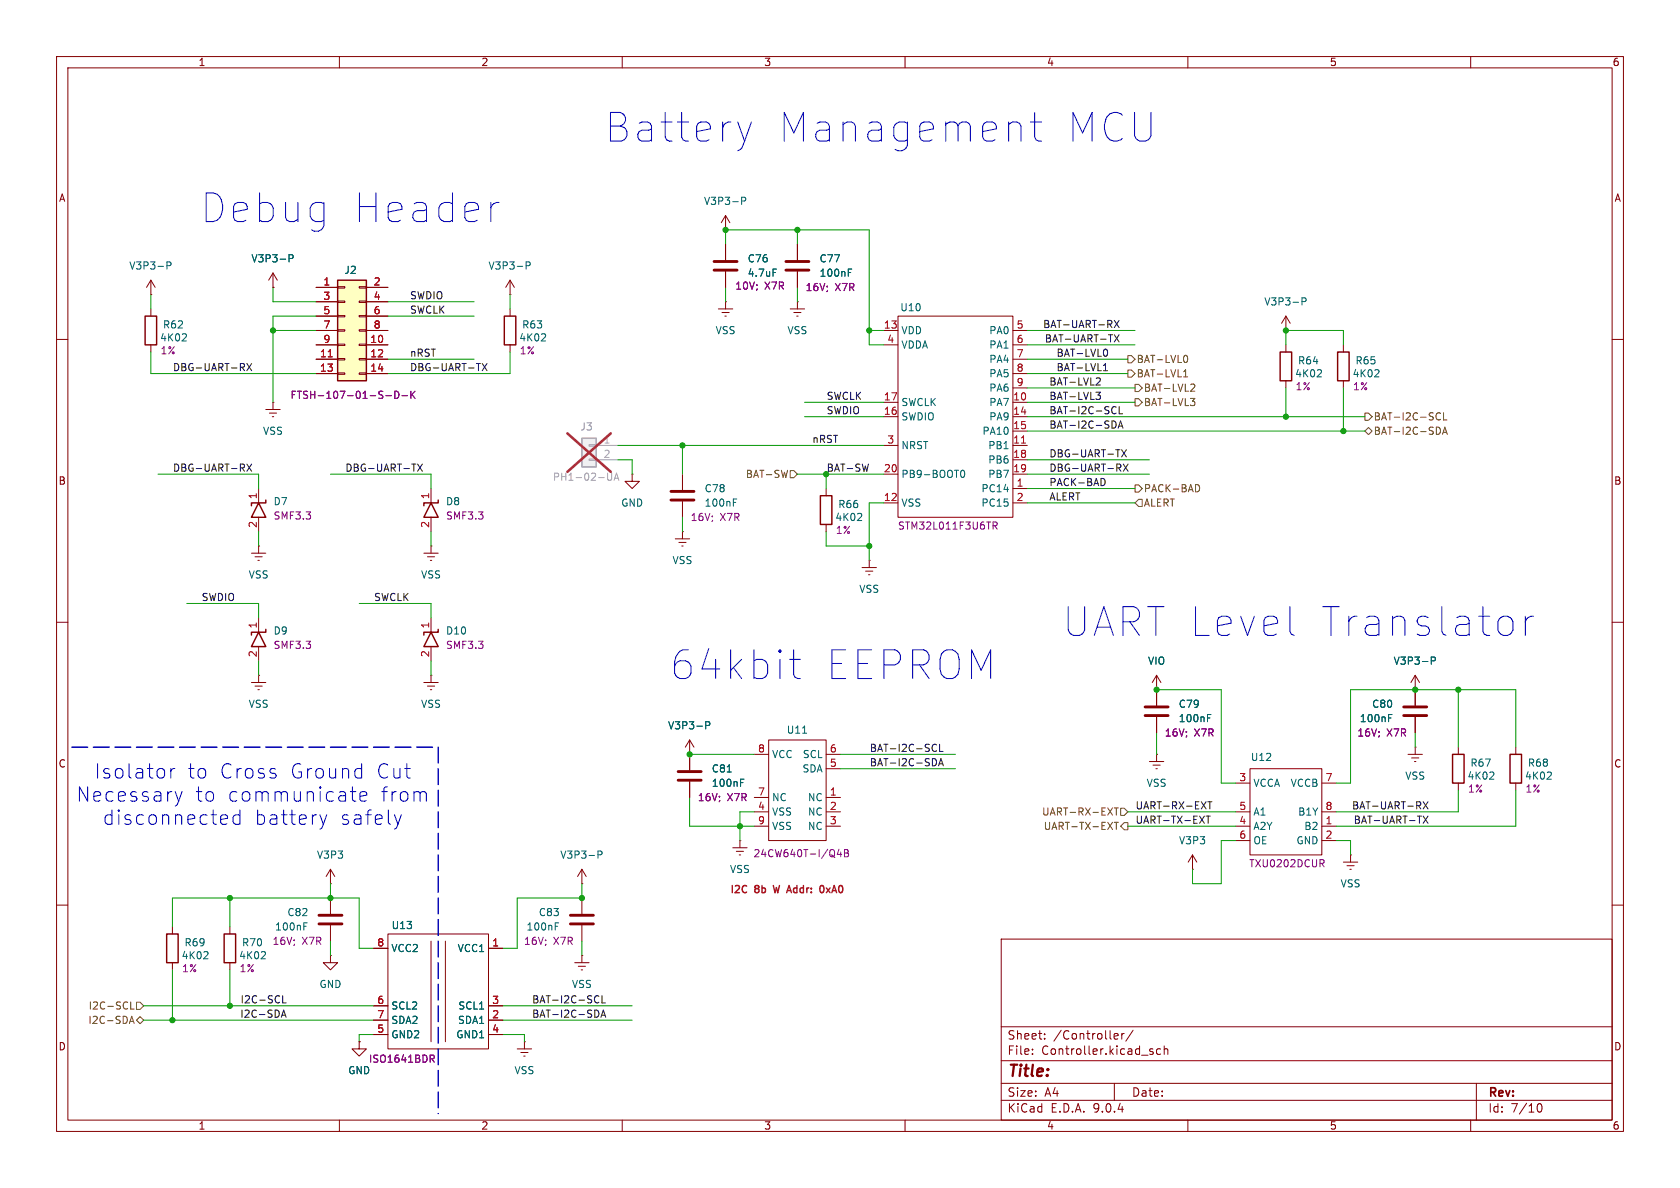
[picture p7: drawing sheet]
<svg xmlns="http://www.w3.org/2000/svg" width="297mm" height="210mm" viewBox="0 0 297 210" stroke-linecap="round" stroke-linejoin="round" font-family="sans-serif">
<g fill="none" stroke="#840000" stroke-width=".18">
<path d="M10 10h277v190h-277zM12 12h273v186h-273zM60 10v2M110 10v2M160 10v2M210 10v2M260 10v2M48.3 50.8h.1M48.3 48.3l-.8 1.2M48.3 48.3l.7 1.2M48.3 48.3v2.5M141 43.2v2.8"/>
<path d="M141 48v2.8M156.2 58.4h2.5M158.7 55.9h20.4v35.5h-20.4zM179.1 58.4h2.5M10 60h2M156.2 61h2.5M156.2 71.1h2.5M156.2 73.7h2.5M156.2 78.7h2.5M179.1 61h2.5M179.1 71.1h2.5M179.1 73.7h2.5"/>
<path d="M179.1 78.7h2.5M179.1 63.5h2.5M179.1 66h2.5M179.1 68.6h2.5M179.1 76.2h2.5M285 60h2M74.9 97.8h2.6M75.6 98.4h1.2M76.1 99.1h.2M76.2 96.5h.1M76.2 86.4v2.5M76.2 91.4v2.6"/>
<path d="M76.2 96.5v1.3M119.4 95.3h2.5M120 95.9h1.3M120.5 96.5h.3M120.6 94h.1M120.6 94v1.3M156.2 83.8h2.5M156.2 88.9h2.5M179.1 83.8h2.5M179.1 88.9h2.5M179.1 81.3h2.5M179.1 86.4h2.5"/>
<path d="M10 110h2M285 110h2M133.3 133.4h2.6M135.9 130.8h10.1v17.8h-10.1zM146 133.4h2.6M146 135.9h2.6M133.3 141h2.6M133.3 143.5h2.6M133.3 146.1h2.6M146 141h2.6M146 143.5h2.6M146 146.1h2.6"/>
<path d="M10 160h2M177 166h108v32h-108zM285 160h2M60 198v2M110 198v2M160 198v2M177 194.5h108M177 191.5h108M177 187.5h108M177 181.5h108M182.5 186.3v.1M182.5 185.5v.1"/>
<path d="M184.7 183.6v.1M184.7 182.8v.1M197 191.5v3M197.2 182.7l.4 .1 .1 .3-.7 .1M197.6 183.6l-.4 .1M198.3 182.7v1M198.7 182.7l-.2 .1-.2 .2M200.3 182.1l-1.3 2M203.5 185.9l.3 .1 .1 .2-.2 .2h-.3M203.5 185.4l.3 .1M205.2 185.5l-.5-.1-.2 .3v.4l.1 .2h.6M205.8 185.5l.2-.1 .4 .1 .1 .9"/>
<path d="M205.8 184.9v1.5M210 198v2M260 198v2M261 191.5v6.5M271.7 195.7l.2-.5 .2-.1a.81 .81 0 0 1 .6 .6 .81 .81 0 0 1-.3 .8h-.4l-.3-.5"/>
</g>
<path d="M51.1 45.7l.6-.1 .1-.1v-.3l-.7-.2v1.3M150 48.2h.4M150 47.6h.6M169.9 83.3l.2-.2a.68 .68 0 0 1 .5 .7 .68 .68 0 0 1-.5 .6l-.2-.1-.1-.4zM141.9 129.6h.7" fill="none" stroke="#006464" stroke-width=".18"/>
<path d="M175.6 92.9h.6l.1-.2-.1-.3-.6-.1v1.2M175.9 92.9l.4 .6M148.3 150.1l-.3 .9h.8M148.6 150.6v.9M149.3 150.2h.4l.3 .2-.3 .4 .3 .1v.3l-.2 .3h-.5zM149.3 150.8h.4" fill="none" stroke="#840084" stroke-width=".18"/>
<path d="M76.2 88.9l1.3 2.5h-2.6zM77.5 88.4v.5h-2.6v.5" fill="none" stroke="#840000" stroke-width=".25"/>
<path d="M138.9 46.2h4.1M138.9 47.8h4.1" fill="none" stroke="#840000" stroke-width=".51"/>
<path d="M180.6 78.3h.7" fill="none" stroke="#a90000" stroke-width=".18"/>
<path d="M59.7 49.5h5.1v17.8h-5.1z" fill="#ffffc2"/>
<path d="M25.7 55.9h2v5.1h-2zM59.7 49.5h5.1v17.8h-5.1zM89.2 55.9h2v5.1h-2zM256.8 133.4h2v5h-2zM267 133.4h2v5h-2z" fill="none" stroke="#840000" stroke-width=".25"/>
<g fill="none" stroke="#840000" stroke-width=".18">
<path d="M128.3 38.1v2.5M128.3 38.1l-.8 1.3M128.3 38.1l.7 1.3M26.7 52.1h.1M26.7 49.5v2.6M26.7 54.6v1.3M26.7 49.5l-.8 1.3M26.7 49.5l.7 1.3M55.9 50.8h3.8M55.9 53.3h3.8M55.9 55.9h3.8M55.9 58.4h3.8"/>
<path d="M59.7 50.7h1.3v.2h-1.3zM59.7 53.2h1.3v.3h-1.3zM59.7 55.8h1.3v.2h-1.3zM59.7 58.3h1.3v.2h-1.3zM63.5 50.7h1.3v.2h-1.3zM63.5 53.2h1.3v.3h-1.3zM63.5 55.8h1.3v.2h-1.3zM63.5 58.3h1.3v.2h-1.3zM64.8 50.8h3.8M64.8 53.3h3.8M64.8 55.9h3.8M64.8 58.4h3.8"/>
<path d="M90.2 54.6v1.3M127 54.6h2.5M127.6 55.2h1.3M128.1 55.9h.3M128.3 53.3h.1M128.3 40.6h.1M128.3 43.2v2.8M128.3 48v2.8M128.3 53.3v1.3M139.7 54.6h2.5M140.3 55.2h1.3M140.8 55.9h.3"/>
<path d="M141 53.3h.1M141 53.3v1.3M227.3 58.4h.1M227.3 55.9l-.7 1.3M227.3 55.9l.8 1.3M227.3 55.9v2.5M26.7 61v1.2M47 72.4h2.5M47.6 73h1.3M48.1 73.7h.3M48.3 71.1h.1M48.3 71.1v1.3"/>
<path d="M55.9 61h3.8M55.9 63.5h3.8M55.9 66h3.8M59.7 60.8h1.3v.3h-1.3zM59.7 63.4h1.3v.2h-1.3zM59.7 65.9h1.3v.3h-1.3zM63.5 60.8h1.3v.3h-1.3zM63.5 63.4h1.3v.2h-1.3zM63.5 65.9h1.3v.3h-1.3zM64.8 61h3.8M64.8 63.5h3.8M64.8 66h3.8"/>
<path d="M90.2 61v1.2M44.4 97.8h2.6M45.1 98.4h1.3M45.6 99.1h.2M45.7 96.5h.1M45.7 96.5v1.3M120.6 83.8v2.8M120.6 88.6v2.8M204.5 119.4v5.3M204.5 119.4l-.8 1.3M204.5 119.4l.7 1.3M250.2 119.4v5.3"/>
<path d="M250.2 119.4l-.8 1.3M250.2 119.4l.8 1.3M121.9 133.4v2.7M121.9 138.2v2.8M204.5 121.9h.1M204.5 126.7v2.8M218.4 138.4h2.6M221 135.9h12.7v15.2h-12.7zM233.7 138.4h2.5M248.9 133.4h2.6M249.6 134h1.2M250.1 134.6h.2"/>
<path d="M250.2 132.1h.1M250.2 121.9h.1M250.2 126.7v2.8M250.2 132.1v1.3M257.8 132.1v1.3M257.8 138.4v1.3M268 132.1v1.3M268 138.4v1.3M102.9 158.8v2.7M218.4 143.5h2.6M218.4 146.1h2.6M218.4 148.6h2.6"/>
<path d="M233.7 143.5h2.5M233.7 146.1h2.5M233.7 148.6h2.5M237.5 152.4h2.5M238.1 153h1.3M238.6 153.7h.3M238.8 151.1h.1M238.8 151.1v1.3M66 167.6h2.6M66 177.8h2.6M68.6 165.1h17.8v20.3h-17.8zM76.2 166.4v17.8"/>
<path d="M78.7 166.4v17.8M86.4 167.6h2.5M86.4 177.8h2.5M101.6 170.2h2.5M102.2 170.8h1.3M102.7 171.5h.3M102.9 168.9h.1M102.9 163.6v2.8M102.9 168.9v1.3M66 180.3h2.6M66 182.9h2.6M86.4 180.3h2.5"/>
<path d="M86.4 182.9h2.5M91.4 185.4h2.6M92.1 186.1h1.2M92.6 186.7h.2M92.7 184.2h.1M92.7 184.2v1.2"/>
</g>
<path d="M58 63.1h.8" fill="none" stroke="#a90000" stroke-width=".18"/>
<path d="M68.2 69.9h1M69.8 69.2a.64 .64 0 0 1 .7 .6 .64 .64 0 0 1-.7 .6zM71.1 69.9h.9M72.6 69.2v1.2M72.8 69.7l.6 .7M73.4 69.2l-.8 .7M233.7 152.6l.4 .6M233.8 152l.3 .2-.1 .3-.2 .1M76 186.5h.5l.3 .2-.1 .4-.7 .1M76.4 187.2l.4 .6" fill="none" stroke="#840084" stroke-width=".18"/>
<g fill="none" stroke="#006464" stroke-width=".18">
<path d="M131.1 35.5h.6l.1-.2v-.3l-.7-.1v1.2M29.5 47l.6-.1 .1-.2v-.3l-.7-.1v1.3M32.8 59.1l.2 .1-.1 .3-.7 .8h.8M96.3 59.1l.2 .1-.1 .3-.7 .8h.8M136.7 47.6h.6M230.2 53.3h.6l.1-.2-.1-.3-.6-.2v1.3M129.7 88.8h.4M129.7 88.2h.6M253 116.8h.6l.2-.2-.1-.3-.7-.2v1.3M128.6 136.5h.7M130.9 138.3h.4M130.9 137.7h.6"/>
<path d="M213.5 126.9h.4M213.5 126.3h.6M245.5 126.9h.4M245.5 126.3h.6M264 136.5l.1 .2-.1 .3-.7 .7h.8M274.1 136.5l.2 .2-.1 .3-.7 .7h.8M98.2 163.7h.4M98.2 163.1h.6"/>
</g>
<path d="M126.2 46.2h4.1M126.2 47.8h4.1M118.6 86.9h4.1M118.6 88.4h4.1M119.9 136.4h4.1M119.9 137.9h4.1M202.4 125h4.1M202.4 126.5h4.1M248.2 125h4M248.2 126.5h4M100.8 161.8h4.1M100.8 163.3h4.1" fill="none" stroke="#840000" stroke-width=".51"/>
<path d="M102.9 77.5h2.5v5.1h-2.5z" fill="#f0f0f0"/>
<path d="M102.9 77.5h2.5v5.1h-2.5z" fill="none" stroke="#a1a1a1" stroke-width=".25"/>
<path d="M104.1 78.6h1.3v.3h-1.3zM105.4 78.7h3.8M104.1 81.2h1.3v.2h-1.3zM105.4 81.3h3.8M107.4 83.6v1.1l.3 .2 .3-.1 .1-.1v-1.1M108.6 84.9l.4-1.3 .4 1.3M108.7 84.5h.6" fill="none" stroke="#a1a1a1" stroke-width=".18"/>
<path d="M100.3 76.6l7.7 6.8M108 76.6l-7.7 6.8" fill="none" stroke="#e12e31" stroke-width=".46"/>
<g fill="none" stroke="#840000" stroke-width=".18">
<path d="M48.3 50.8h.1M55.9 50.8h3.8M55.9 53.3h3.8M55.9 55.9h3.8M55.9 58.4h3.8M64.8 50.8h3.8M64.8 53.3h3.8M64.8 55.9h3.8M64.8 58.4h3.8M90.2 52.1h.1M90.2 49.5l-.8 1.3M90.2 49.5l.7 1.3"/>
<path d="M90.2 49.5v2.6M128.3 43.2v2.8M128.3 48v2.8M141 43.2v2.8M141 48v2.8M55.9 61h3.8M55.9 63.5h3.8M55.9 66h3.8M64.8 61h3.8M64.8 63.5h3.8M64.8 66h3.8M227.3 61v1.2"/>
<path d="M227.3 67.3v1.3M237.5 61v1.2M237.5 67.3v1.3M45.7 86.4v2.5M45.7 91.4v2.6M111.8 83.8v1.3h1.2l-1.2 1.3-1.3-1.3h1.3M111.8 83.8h.1M146 86.4v1.2M146 92.7v1.3M153.7 99.1h.1M153.7 99.1v1.2M45.7 119.4h.1"/>
<path d="M45.7 109.2v2.6M45.7 114.3v2.5M45.7 119.4v1.3M76.2 119.4h.1M76.2 109.2v2.6M76.2 114.3v2.5M76.2 119.4v1.3M152.4 100.3h2.5M153 101h1.3M153.5 101.6h.3M44.4 120.7h2.6M45.1 121.3h1.3"/>
<path d="M45.6 121.9h.2M74.9 120.7h2.6M75.6 121.3h1.2M76.1 121.9h.2M121.9 133.4h.1M121.9 130.8l-.7 1.3M121.9 130.8l.8 1.3M121.9 130.8v5.3M121.9 138.2v2.8M203.2 134.6h2.5M203.8 135.3h1.3M204.3 135.9h.3"/>
<path d="M204.5 133.4h.1M204.5 121.9h.1M204.5 121.9v2.8M204.5 126.7v2.8M204.5 133.4v1.2M250.2 121.9h.1M250.2 121.9v2.8M250.2 126.7v2.8M58.4 156.2h.1M58.4 153.7v2.5M58.4 158.8v2.7M58.4 153.7l.8 1.2"/>
<path d="M58.4 153.7l-.7 1.2M102.9 156.2h.1M102.9 153.7l-.8 1.2M102.9 153.7l.7 1.2M102.9 153.7v2.5M129.5 149.9h2.6M130.2 150.5h1.2M130.7 151.1h.2M130.8 148.6h.1M130.8 148.6v1.3M210.8 153.7h.1M210.8 151.1l-.7 1.3"/>
<path d="M210.8 151.1l.8 1.3M210.8 151.1v2.6M30.5 163.8v1.3M30.5 170.2v1.3M40.6 163.8v1.3M40.6 170.2v1.3M58.4 168.9v1.3h-1.3l1.3 1.3 1.3-1.3h-1.3M58.4 168.9h.1M58.4 163.6v2.8M66 167.6h2.6M66 177.8h2.6M86.4 167.6h2.5"/>
<path d="M86.4 177.8h2.5M63.5 184.2v1.2h-1.3l1.3 1.3 1.3-1.3h-1.3M63.5 184.2h.1M66 180.3h2.6M66 182.9h2.6M86.4 180.3h2.5M86.4 182.9h2.5"/>
</g>
<path d="M56.4 161.8h4.1M56.4 163.3h4.1" fill="none" stroke="#840000" stroke-width=".51"/>
<g fill="none" stroke="#006464" stroke-width=".18">
<path d="M51.1 45.7l.6-.1 .1-.1v-.3l-.7-.2v1.3M93 47l.6-.1 .1-.2v-.3l-.7-.1v1.3M136.7 47.6h.6M150 47.6h.6M150 48.2h.4M233.5 65.4l.1 .2v.3l-.8 .7h.8M243.7 65.4l.1 .2-.1 .3-.7 .7h.8M152.2 90.8l.1 .2v.3l-.7 .7h.7M253 116.8h.6l.2-.2-.1-.3-.7-.2v1.3M124.8 128.2h.6l.1-.2-.1-.3-.6-.1v1.2M128.6 136.5h.7M130.9 138.3h.4"/>
<path d="M130.9 137.7h.6M213.5 126.9h.4M213.5 126.3h.6M245.5 126.9h.4M245.5 126.3h.6M105.7 151.1l.6-.1 .1-.1v-.3l-.7-.2v1.3M36.7 168.3l.1 .2-.1 .3-.7 .7h.8M46.8 168.3l.1 .2v.3l-.8 .7h.8M53.7 163.7h.4M53.7 163.1h.6"/>
</g>
<path d="M226.3 62.2h2v5.1h-2zM236.5 62.2h2v5.1h-2zM45.7 88.9l1.3 2.5h-2.6zM47 88.4v.5h-2.6v.5M145 87.6h2.1v5.1h-2.1zM45.7 111.8l1.3 2.5h-2.6zM47 111.3v.5h-2.6v.5M76.2 111.8l1.3 2.5h-2.6zM77.5 111.3v.5h-2.6v.5M29.5 165.1h2v5.1h-2zM39.6 165.1h2.1v5.1h-2.1z" fill="none" stroke="#840000" stroke-width=".25"/>
<g fill="none" stroke="#725600" stroke-width=".18">
<path d="M199.4 62.9h.6l.7 .6-.7 .6h-.6zM199.4 65.4h.6l.7 .6-.7 .7h-.6zM200.7 67.9h.6l.6 .7-.6 .6h-.6zM200.7 70.5h.6l.6 .6-.6 .7h-.6zM209.2 66.6h.8M209.2 65.7l.4-.4v1.3M209.5 62.8a.68 .68 0 0 1 .5 .6 .68 .68 0 0 1-.5 .7M210.4 70.4h.8l-.4 .5 .4 .1v.5l-.2 .2h-.4M210.7 67.9l.4 .1 .1 .3-.8 .9h.8M241.3 76.2l.6-.6 .7 .6-.7 .6zM241.3 73h.6l.7 .7-.7 .6h-.6zM254.1 73h.3l.3 .1"/>
<path d="M254.2 75.5a.68 .68 0 0 1 .5 .6 .68 .68 0 0 1-.5 .7M254.7 74.1l-.3 .1h-.3M255 76.8l.4-1.3 .5 1.3M255.1 76.4h.6M255.2 73v1.2h.6M139.2 83.1l-.3 1.3M139.7 83.2h.6l.7 .6-.7 .7h-.6zM200.7 85.7h.6l.6 .7-.6 .6h-.6zM201.3 88.3h.6v1.2h-.6l-.6-.6zM211.7 85.7a.68 .68 0 0 1 .4 .6 .68 .68 0 0 1-.4 .6M195.8 142.8l.9 1.3M196.7 142.8l-.9 1.3"/>
<path d="M197 142.8h.7M197 145.4h.7M197.3 142.8v1.3M197.3 145.4v1.2M198.1 142.9h.7l.6 .6-.6 .6h-.7zM198.8 145.4h.6v1.3h-.6l-.7-.6zM23.1 177.1v1.3h.6M24.1 177.2h.7l.6 .6-.6 .6h-.7zM22.9 180.9l.4-1.3 .4 1.3M23 180.6h.6M24.1 180.3l.7-.6 .6 .6-.6 .7z"/>
</g>
<g fill="none" stroke="#0f0f0f" stroke-width=".18">
<path d="M197 59.2l.8 1.2M197 56.6l.8 1.3M197.8 59.2l-.8 1.2M197.8 56.6l-.8 1.3M43.6 64.3l.9 1.2M44.5 64.3l-.9 1.2M85.3 64.3l.8 1.2M86.1 64.3l-.8 1.2M193.7 69.3h.8l-.4 .5 .4 .1v.5l-.2 .2h-.4M194 66.8l.4 .1 .1 .3-.8 .9h.8M195.1 65.5h.7M195.1 64.6l.3-.3v1.2"/>
<path d="M195.4 61.7a.68 .68 0 0 1 .4 .7 .68 .68 0 0 1-.4 .6M196.8 71.9h.3l.2 .1M196.9 74.4a.68 .68 0 0 1 .4 .7 .68 .68 0 0 1-.4 .6M197.3 73l-.2 .1h-.3M197.7 75.7l.4-1.3 .4 1.3M197.8 75.3h.6M197.9 71.9v1.2h.6M198.3 79.5l.8 1.3M199.1 79.5l-.8 1.3M43.6 82l.9 1.3M44.5 82l-.9 1.3M73.8 82l.9 1.3"/>
<path d="M74.7 82l-.9 1.3M153.5 82l-.3 1.3M195 84.6a.68 .68 0 0 1 .4 .6 .68 .68 0 0 1-.4 .6M198.6 82l.8 1.3M199.4 82l-.8 1.3M165 131.6h.3l.3 .1M165.1 134.1a.68 .68 0 0 1 .5 .6 .68 .68 0 0 1-.5 .7M165.6 132.7l-.3 .1h-.3M165.9 135.4l.4-1.3 .5 1.3M166 135h.7M166.1 131.6v1.2h.6M212.4 141.7l.8 1.3"/>
<path d="M213.2 144.3h.7M213.2 141.7l-.8 1.3M213.5 141.7h.7M213.6 144.3v1.2M213.9 141.7v1.3M251.6 144.3l.8 1.2M251.6 141.7l.8 1.3M252.4 144.3l-.8 1.2M252.4 141.7l-.8 1.3M49.7 179.8l.5-1.2 .4 1.2M49.9 179.5h.6M50 176v1.3h.6"/>
<path d="M105.3 176.1l.3-.1 .3 .1M105.4 178.6a.68 .68 0 0 1 .5 .6 .68 .68 0 0 1-.5 .6M105.9 177.2l-.3 .1-.3-.1M106.2 179.8l.5-1.2 .4 1.2M106.4 179.5h.6M106.4 176v1.3h.6"/>
</g>
<path d="M12.7 132.1h64.8M77.5 132.1v64.8" fill="none" stroke="#0000c2" stroke-width=".25" stroke-dasharray="2.8 1"/>
<g fill="none" stroke="#009600" stroke-width=".18">
<path d="M26.7 52.1v2.5M48.3 58.4h7.6M48.3 50.8v2.5h7.6M55.9 55.9h-7.6v15.2M68.6 53.3h15.2M68.6 55.9h15.2M90.2 52.1v2.5M128.3 43.2v-2.6h25.4v20.4h2.5M128.3 50.8v2.5M141 40.6v2.6M141 50.8v2.5M153.7 58.4h2.5"/>
<path d="M181.6 58.4h19.1M26.7 62.2v3.8h29.2M68.6 63.5h15.2M90.2 62.2v3.8h-21.6M109.2 78.7h47M120.6 78.7v5.1M142.2 71.1h14M142.2 73.7h14M181.6 61h19.1M181.6 71.1h19.1M181.6 73.7h59.7M181.6 66h17.8"/>
<path d="M181.6 63.5h17.8M181.6 68.6h19.1M181.6 76.2h59.7M227.3 61v-2.6h10.2v2.6M227.3 68.6v5.1M237.5 68.6v7.6M27.9 83.8h17.8v2.6M45.7 94v2.5M58.4 83.8h17.8v2.6M76.2 94v2.5M109.2 81.3h2.6v2.5M120.6 91.4v2.6"/>
<path d="M141 83.8h15.2M146 83.8v2.6M146 94v2.5h7.7M156.2 88.9h-2.5v10.2M181.6 83.8h21.6M181.6 88.9h19.1M181.6 81.3h21.6M181.6 86.4h19.1M33 106.7h12.7v2.5M45.7 116.8v2.6M63.5 106.7h12.7v2.5M76.2 116.8v2.6"/>
<path d="M121.9 133.4h11.4M148.6 135.9h20.3M148.6 133.4h20.3M204.5 129.5v3.9M204.5 121.9h11.4v16.5h2.5M250.2 129.5v2.6M257.8 121.9v10.2M257.8 139.7v3.8h-21.6M268 139.7v6.4h-31.8M268 132.1v-10.2h-29.2v16.5h-2.6M40.6 158.8v5M58.4 156.2v2.6"/>
<path d="M102.9 156.2v2.6h-11.5v8.8h-2.5M121.9 141v5.1h11.4M133.3 143.5h-2.5v5.1M199.4 146.1h19M199.4 143.5h19M218.4 148.6h-2.5v7.6h-5.1v-2.5M236.2 148.6h2.6v2.5M25.4 177.8h40.6M30.5 163.8v-5h33v8.8h2.5M30.5 171.5v8.8M40.6 171.5v6.3M58.4 166.4v2.5"/>
<path d="M88.9 177.8h22.9M102.9 166.4v2.5M25.4 180.3h40.6M66 182.9h-2.5v1.3M88.9 180.3h22.9M88.9 182.9h3.8v1.3"/>
</g>
<g fill="none" stroke="#0000c2" stroke-width=".18">
<path d="M182.9 19.9v4.3l.3 .5 .4 .3h.5M88.2 35.8h-.5l-.4 .2M132.8 21.6l-1.2 3.4M182.2 21.6h1.9M139.6 116.6h1.9M140.3 114.9v4.3l.2 .5 .5 .2h.5M266.5 108.9l.7 .5 .3 .5v1.5l-.5 .7-.5 .2M269.7 108.9v3.4M271.1 108.9a1.3 1.3 0 0 0-1.4 1M30.2 135.9v1.6M30.9 135.9a.65 .65 0 0 0-.7 .4M31 139.9l.6 1.7"/>
<path d="M32.2 139.9l-.6 1.7M61.9 139.9h1M62.3 139.1v2.2l.1 .2 .5 .1M75 139.9l.4 .4v1.3M31.6 141.6l-.3 .6M39.9 144l.2 .1 .1 .5-1.2 .3M40.1 145.6l-.2 .1M42.4 143.2v2.5M42.4 144.1l-.7-.1-.5 .5v.7l.2 .4 .3 .1 .7-.1M56.6 144l.6 1.7M57.2 145.7l-.3 .6M57.8 144l-.6 1.7"/>
<path d="M63.6 140.8l1.2-.3-.1-.4-.7-.2-.4 .4v1l.2 .2 .2 .1 .7-.1M71 144l-.7 1.7"/>
</g>
<path d="M139.2 157.4h.6M139.5 156.5l.4 1.3M145.4 156.5a.79 .79 0 0 1 0 1.3" fill="none" stroke="#ec132b" stroke-width=".25"/>
<path d="M68.2 69.9h1M69.8 69.2a.64 .64 0 0 1 .7 .6 .64 .64 0 0 1-.7 .6zM71.1 69.9h.9M72.6 69.2v1.2M72.8 69.7l.6 .7M73.4 69.2l-.8 .7M76 186.5h.5l.3 .2-.1 .4-.7 .1M76.4 187.2l.4 .6" fill="none" stroke="#840084" stroke-width=".18"/>
<path d="M58 63.1h.8" fill="none" stroke="#a90000" stroke-width=".18"/>
<g fill="#009600" stroke="#009600" stroke-width=".18">
<circle cx="48.3" cy="58.4" r=".46"/>
<circle cx="130.8" cy="146.1" r=".46"/>
<circle cx="121.9" cy="133.4" r=".46"/>
<circle cx="102.9" cy="158.8" r=".46"/>
<circle cx="58.4" cy="158.8" r=".46"/>
<circle cx="40.6" cy="177.8" r=".46"/>
<circle cx="30.5" cy="180.3" r=".46"/>
<circle cx="40.6" cy="158.8" r=".46"/>
<circle cx="153.7" cy="96.5" r=".46"/>
<circle cx="120.6" cy="78.7" r=".46"/>
<circle cx="146" cy="83.8" r=".46"/>
<circle cx="128.3" cy="40.6" r=".46"/>
<circle cx="141" cy="40.6" r=".46"/>
<circle cx="153.7" cy="58.4" r=".46"/>
<circle cx="257.8" cy="121.9" r=".46"/>
<circle cx="250.2" cy="121.9" r=".46"/>
<circle cx="204.5" cy="121.9" r=".46"/>
<circle cx="237.5" cy="76.2" r=".46"/>
<circle cx="227.3" cy="73.7" r=".46"/>
<circle cx="227.3" cy="58.4" r=".46"/>
</g>
<g font-size="7.1" fill="#0000c2">
<text x="107" y="25.4">Battery</text>
<text x="137.2" y="25.4">Management</text>
<text x="187.6" y="25.4">MCU</text>
<text x="35.5" y="39.6">Debug</text>
<text x="62.1" y="39.6">Header</text>
<text x="187.9" y="112.8">UART Level</text>
<text x="232.5" y="112.8">Translator</text>
<text x="118.6" y="120.4">64kbit</text>
<text x="145.6" y="120.4">EEPROM</text>
</g>
<g font-size="3.5" fill="#0000c2">
<text x="16.7" y="137.9">Isolator</text>
<text x="33.1" y="137.9">to</text>
<text x="38.7" y="137.9">Cross</text>
<text x="51.1" y="137.9">Ground</text>
<text x="66.3" y="137.9">Cut</text>
<text x="13.5" y="142">Necessary</text>
<text x="34.5" y="142">to</text>
<text x="40.1" y="142">communicate</text>
<text x="67.1" y="142">from</text>
<text x="18.1" y="146.1">disconnected</text>
<text x="44.9" y="146.1">battery</text>
<text x="60" y="146.1">safely</text>
</g>
<text font-size="2.8" fill="#840000" x="178" y="190.9">Title:</text>
<g font-size="2.1" fill="#840000">
<text x="178" y="184">Sheet:</text>
<text x="186.2" y="184">/Controller/</text>
<text x="178" y="186.7">File:</text>
<text x="184.1" y="186.7">Controller.kicad_sch</text>
<text x="178" y="196.9">KiCad</text>
<text x="178" y="194.1">Size:</text>
<text x="184.7" y="194.1">A4</text>
<text x="185.7" y="196.9">E.D.A.</text>
<text x="193.3" y="196.9">9.0.4</text>
<text x="200" y="194.1">Date:</text>
<text x="263" y="194.3">Rev:</text>
<text x="263" y="196.9">Id:</text>
<text x="267.1" y="196.9">7/10</text>
</g>
<g font-size="1.8" fill="#840000">
<text x="35" y="11.9">1</text>
<text x="85" y="11.9">2</text>
<text x="135" y="11.9">3</text>
<text x="185" y="11.9">4</text>
<text x="235" y="11.9">5</text>
<text x="285" y="11.9">6</text>
<text x="10.3" y="35.9">A</text>
<text x="285.3" y="35.9">A</text>
<text x="10.3" y="85.9">B</text>
<text x="285.3" y="85.9">B</text>
<text x="10.3" y="135.9">C</text>
<text x="285.3" y="135.9">C</text>
<text x="10.3" y="185.9">D</text>
<text x="285.3" y="185.9">D</text>
<text x="35" y="199.9">1</text>
<text x="85" y="199.9">2</text>
<text x="135" y="199.9">3</text>
<text x="185" y="199.9">4</text>
<text x="235" y="199.9">5</text>
<text x="285" y="199.9">6</text>
</g>
<g font-size="1.8" fill="#006464">
<text x="124.4" y="36.4">V3P3-P</text>
<text x="22.8" y="47.9">V3P3-P</text>
<text x="44.3" y="46.6">V3P3-P</text>
<text x="86.3" y="47.9">V3P3-P</text>
<text x="132.1" y="46.6">C76</text>
<text x="144.8" y="46.6">C77</text>
<text x="60.8" y="48.6">J2</text>
<text x="132.1" y="49.1">4.7uF</text>
<text x="144.8" y="49.1">100nF</text>
<text x="28.7" y="58.3">R62</text>
<text x="92.2" y="58.3">R63</text>
<text x="126.4" y="59.3">VSS</text>
<text x="139.1" y="59.3">VSS</text>
<text x="159.1" y="55.2">U10</text>
<text x="159.3" y="59.3">VDD</text>
<text x="174.8" y="59.3">PA0</text>
<text x="223.4" y="54.2">V3P3-P</text>
<text x="28.2" y="60.6">4K02</text>
<text x="91.7" y="60.6">4K02</text>
<text x="159.3" y="61.8">VDDA</text>
<text x="174.8" y="61.8">PA1</text>
<text x="174.8" y="64.4">PA4</text>
<text x="229.4" y="64.6">R64</text>
<text x="239.5" y="64.6">R65</text>
<text x="159.3" y="72">SWCLK</text>
<text x="174.8" y="66.9">PA5</text>
<text x="174.8" y="69.4">PA6</text>
<text x="174.8" y="72">PA7</text>
<text x="228.9" y="66.9">4K02</text>
<text x="239" y="66.9">4K02</text>
<text x="46.4" y="77.1">VSS</text>
<text x="159.3" y="74.5">SWDIO</text>
<text x="173.6" y="77.1">PA10</text>
<text x="174.8" y="74.5">PA9</text>
<text x="159.3" y="79.6">NRST</text>
<text x="174.6" y="79.6">PB1</text>
<text x="174.6" y="82.1">PB6</text>
<text x="48.3" y="89.5">D7</text>
<text x="78.7" y="89.5">D8</text>
<text x="109.7" y="89.8">GND</text>
<text x="124.5" y="89.8">100nF</text>
<text x="124.5" y="87.2">C78</text>
<text x="159.3" y="84.7">PB9-BOOT0</text>
<text x="159.3" y="89.8">VSS</text>
<text x="173.4" y="87.2">PC14</text>
<text x="173.4" y="89.8">PC15</text>
<text x="174.6" y="84.7">PB7</text>
<text x="147.6" y="92.3">4K02</text>
<text x="148.1" y="90">R66</text>
<text x="118.8" y="99.9">VSS</text>
<text x="43.9" y="102.5">VSS</text>
<text x="74.3" y="102.5">VSS</text>
<text x="151.8" y="105">VSS</text>
<text x="48.3" y="112.4">D9</text>
<text x="78.7" y="112.4">D10</text>
<text x="202.9" y="117.7">VIO</text>
<text x="246.3" y="117.7">V3P3-P</text>
<text x="43.9" y="125.3">VSS</text>
<text x="74.3" y="125.3">VSS</text>
<text x="208.3" y="125.3">C79</text>
<text x="242.5" y="125.3">C80</text>
<text x="118" y="129.1">V3P3-P</text>
<text x="139" y="129.9">U11</text>
<text x="208.3" y="127.9">100nF</text>
<text x="240.3" y="127.9">100nF</text>
<text x="125.7" y="136.8">C81</text>
<text x="136.4" y="134.2">VCC</text>
<text x="141.8" y="136.8">SDA</text>
<text x="141.8" y="134.2">SCL</text>
<text x="221" y="134.7">U12</text>
<text x="259.9" y="135.7">R67</text>
<text x="270" y="135.7">R68</text>
<text x="125.7" y="139.3">100nF</text>
<text x="136.4" y="141.8">NC</text>
<text x="142.7" y="141.8">NC</text>
<text x="202.6" y="139.3">VSS</text>
<text x="221.5" y="139.3">VCCA</text>
<text x="228.1" y="139.3">VCCB</text>
<text x="248.3" y="138">VSS</text>
<text x="259.3" y="138">4K02</text>
<text x="269.5" y="138">4K02</text>
<text x="136.4" y="144.4">VSS</text>
<text x="136.4" y="146.9">VSS</text>
<text x="142.7" y="144.4">NC</text>
<text x="142.7" y="146.9">NC</text>
<text x="208.3" y="149.5">V3P3</text>
<text x="221.5" y="144.4">A1</text>
<text x="221.5" y="146.9">A2Y</text>
<text x="221.5" y="149.5">OE</text>
<text x="229.1" y="149.5">GND</text>
<text x="229.4" y="144.4">B1Y</text>
<text x="230.5" y="146.9">B2</text>
<text x="55.9" y="152">V3P3</text>
<text x="99" y="152">V3P3-P</text>
<text x="129" y="154.5">VSS</text>
<text x="236.9" y="157.1">VSS</text>
<text x="32.5" y="167.5">R69</text>
<text x="42.7" y="167.5">R70</text>
<text x="48.5" y="164.7">100nF</text>
<text x="50.7" y="162.2">C82</text>
<text x="69.1" y="164.4">U13</text>
<text x="93" y="164.7">100nF</text>
<text x="95.2" y="162.2">C83</text>
<text x="32" y="169.8">4K02</text>
<text x="42.2" y="169.8">4K02</text>
<text x="69.1" y="168.5">VCC2</text>
<text x="80.8" y="168.5">VCC1</text>
<text x="56.4" y="174.9">GND</text>
<text x="69.1" y="178.7">SCL2</text>
<text x="80.9" y="178.7">SCL1</text>
<text x="101" y="174.9">VSS</text>
<text x="69.1" y="181.2">SDA2</text>
<text x="69.1" y="183.7">GND2</text>
<text x="80.6" y="183.7">GND1</text>
<text x="80.9" y="181.2">SDA1</text>
<text x="61.5" y="190.1">GND</text>
<text x="90.9" y="190.1">VSS</text>
</g>
<g font-size="1.8" fill="#a90000">
<text x="57.1" y="50.5">1</text>
<text x="57.1" y="53.1">3</text>
<text x="66" y="50.5">2</text>
<text x="66" y="53.1">4</text>
<text x="57.1" y="55.6">5</text>
<text x="57.1" y="58.2">7</text>
<text x="66" y="55.6">6</text>
<text x="66" y="58.2">8</text>
<text x="156.2" y="58.2">13</text>
<text x="179.6" y="58.2">5</text>
<text x="56.5" y="63.2">11</text>
<text x="56.5" y="65.8">13</text>
<text x="57.1" y="60.7">9</text>
<text x="65.4" y="60.7">10</text>
<text x="65.4" y="63.2">12</text>
<text x="65.4" y="65.8">14</text>
<text x="156.8" y="60.7">4</text>
<text x="179.6" y="60.7">6</text>
<text x="179.6" y="63.2">7</text>
<text x="179.6" y="65.8">8</text>
<text x="156.2" y="70.9">17</text>
<text x="179" y="70.9">10</text>
<text x="179.6" y="68.3">9</text>
<text x="156.2" y="73.4">16</text>
<text x="179" y="73.4">14</text>
<text x="179" y="75.9">15</text>
<text x="156.2" y="83.6">20</text>
<text x="156.8" y="78.5">3</text>
<text x="179" y="78.5">11</text>
<text x="179" y="81">18</text>
<text x="179" y="83.6">19</text>
<text x="45.5" y="88.3" transform="rotate(-90 45.5 88.3)">1</text>
<text x="75.9" y="88.3" transform="rotate(-90 75.9 88.3)">1</text>
<text x="156.2" y="88.6">12</text>
<text x="179.6" y="86.1">1</text>
<text x="179.6" y="88.6">2</text>
<text x="45.5" y="93.4" transform="rotate(-90 45.5 93.4)">2</text>
<text x="75.9" y="93.4" transform="rotate(-90 75.9 93.4)">2</text>
<text x="45.5" y="111.2" transform="rotate(-90 45.5 111.2)">1</text>
<text x="75.9" y="111.2" transform="rotate(-90 75.9 111.2)">1</text>
<text x="45.5" y="116.3" transform="rotate(-90 45.5 116.3)">2</text>
<text x="75.9" y="116.3" transform="rotate(-90 75.9 116.3)">2</text>
<text x="133.9" y="133.1">8</text>
<text x="146.6" y="133.1">6</text>
<text x="146.6" y="135.6">5</text>
<text x="133.9" y="140.7">7</text>
<text x="133.9" y="143.3">4</text>
<text x="146.6" y="140.7">1</text>
<text x="146.6" y="143.3">2</text>
<text x="219" y="138.2">3</text>
<text x="219" y="143.3">5</text>
<text x="234.2" y="138.2">7</text>
<text x="234.2" y="143.3">8</text>
<text x="133.9" y="145.8">9</text>
<text x="146.6" y="145.8">3</text>
<text x="219" y="145.8">4</text>
<text x="219" y="148.3">6</text>
<text x="234.2" y="145.8">1</text>
<text x="234.2" y="148.3">2</text>
<text x="66.6" y="167.4">8</text>
<text x="86.9" y="167.4">1</text>
<text x="66.6" y="177.5">6</text>
<text x="86.9" y="177.5">3</text>
<text x="66.6" y="180.1">7</text>
<text x="66.6" y="182.6">5</text>
<text x="86.9" y="180.1">2</text>
<text x="86.9" y="182.6">4</text>
</g>
<g font-size="1.8" fill="#0f0f0f">
<text x="72.4" y="53">SWDIO</text>
<text x="72.4" y="55.5">SWCLK</text>
<text x="184.3" y="58.1">BAT-UART-RX</text>
<text x="30.5" y="65.7">DBG-UART-RX</text>
<text x="72.4" y="65.7">DBG-UART-TX</text>
<text x="72.4" y="63.2">nRST</text>
<text x="184.6" y="60.6">BAT-UART-TX</text>
<text x="186.7" y="63.2">BAT-LVL0</text>
<text x="186.7" y="65.7">BAT-LVL1</text>
<text x="146" y="70.8">SWCLK</text>
<text x="185.4" y="68.2">BAT-LVL2</text>
<text x="185.4" y="70.8">BAT-LVL3</text>
<text x="146" y="73.3">SWDIO</text>
<text x="185.4" y="75.9">BAT-I2C-SDA</text>
<text x="185.4" y="73.3">BAT-I2C-SCL</text>
<text x="30.5" y="83.5">DBG-UART-RX</text>
<text x="61" y="83.5">DBG-UART-TX</text>
<text x="143.5" y="78.4">nRST</text>
<text x="146" y="83.5">BAT-SW</text>
<text x="185.4" y="80.9">DBG-UART-TX</text>
<text x="185.4" y="83.5">DBG-UART-RX</text>
<text x="185.4" y="88.6">ALERT</text>
<text x="185.4" y="86">PACK-BAD</text>
<text x="35.6" y="106.3">SWDIO</text>
<text x="66" y="106.3">SWCLK</text>
<text x="153.7" y="135.5">BAT-I2C-SDA</text>
<text x="153.7" y="133">BAT-I2C-SCL</text>
<text x="200.7" y="143.2">UART-RX-EXT</text>
<text x="238.9" y="143.2">BAT-UART-RX</text>
<text x="200.7" y="145.7">UART-TX-EXT</text>
<text x="239.2" y="145.7">BAT-UART-TX</text>
<text x="42.4" y="180">I2C-SDA</text>
<text x="42.4" y="177.5">I2C-SCL</text>
<text x="94" y="177.5">BAT-I2C-SCL</text>
<text x="94" y="180">BAT-I2C-SDA</text>
</g>
<g font-size="1.8" fill="#840084">
<text x="129.9" y="51.4">10V;</text>
<text x="135.2" y="51.4">X7R</text>
<text x="142.3" y="51.7">16V;</text>
<text x="147.6" y="51.7">X7R</text>
<text x="28.3" y="62.8">1%</text>
<text x="91.8" y="62.8">1%</text>
<text x="51.3" y="70.7">FTSH-107-01-S-D-K</text>
<text x="228.9" y="69.2">1%</text>
<text x="239.1" y="69.2">1%</text>
<text x="48.3" y="92">SMF3.3</text>
<text x="78.7" y="92">SMF3.3</text>
<text x="122" y="92.3">16V;</text>
<text x="127.3" y="92.3">X7R</text>
<text x="147.7" y="94.6">1%</text>
<text x="158.6" y="93.8">STM32L011F3U6TR</text>
<text x="48.3" y="114.9">SMF3.3</text>
<text x="78.7" y="114.9">SMF3.3</text>
<text x="205.8" y="130.4">16V;</text>
<text x="211.1" y="130.4">X7R</text>
<text x="239.9" y="130.4">16V;</text>
<text x="245.1" y="130.4">X7R</text>
<text x="123.3" y="141.8">16V;</text>
<text x="128.6" y="141.8">X7R</text>
<text x="259.4" y="140.3">1%</text>
<text x="269.6" y="140.3">1%</text>
<text x="133.1" y="151.7">24CW640T-I/Q4B</text>
<text x="220.7" y="153.5">TXU0202DCUR</text>
<text x="48.1" y="167.2">16V;</text>
<text x="53.4" y="167.2">X7R</text>
<text x="92.5" y="167.2">16V;</text>
<text x="97.8" y="167.2">X7R</text>
<text x="32.1" y="172.1">1%</text>
<text x="42.3" y="172.1">1%</text>
<text x="65.1" y="188.1">ISO1641BDR</text>
</g>
<g font-size="1.8" fill="#725600">
<text x="200.9" y="64.4">BAT-LVL0</text>
<text x="200.9" y="66.9">BAT-LVL1</text>
<text x="202.1" y="69.4">BAT-LVL2</text>
<text x="202.1" y="72">BAT-LVL3</text>
<text x="242.8" y="77.1">BAT-I2C-SDA</text>
<text x="242.8" y="74.5">BAT-I2C-SCL</text>
<text x="131.7" y="84.7">BAT-SW</text>
<text x="202.1" y="87.2">PACK-BAD</text>
<text x="202.1" y="89.8">ALERT</text>
<text x="184.1" y="144.4">UART-RX-EXT</text>
<text x="184.4" y="146.9">UART-TX-EXT</text>
<text x="15.6" y="178.7">I2C-SCL</text>
<text x="15.5" y="181.2">I2C-SDA</text>
</g>
<text font-size="1.8" fill="#989898" x="102.5" y="76.3">J3</text>
<g font-size="1.8" fill="#aaa">
<text x="106.6" y="78.5">1</text>
<text x="106.6" y="81">2</text>
</g>
<text font-size="1.8" fill="#a1a1a1" x="97.6" y="85.2">PH1-02-UA</text>
<g font-size="1.8" fill="#ec132b">
<text x="128.9" y="158.2">I2C</text>
<text x="133.5" y="158.2">8b</text>
<text x="137.3" y="158.2">W</text>
<text x="140.2" y="158.2">Addr:</text>
<text x="146.5" y="158.2">0xA0</text>
</g>
</svg>
